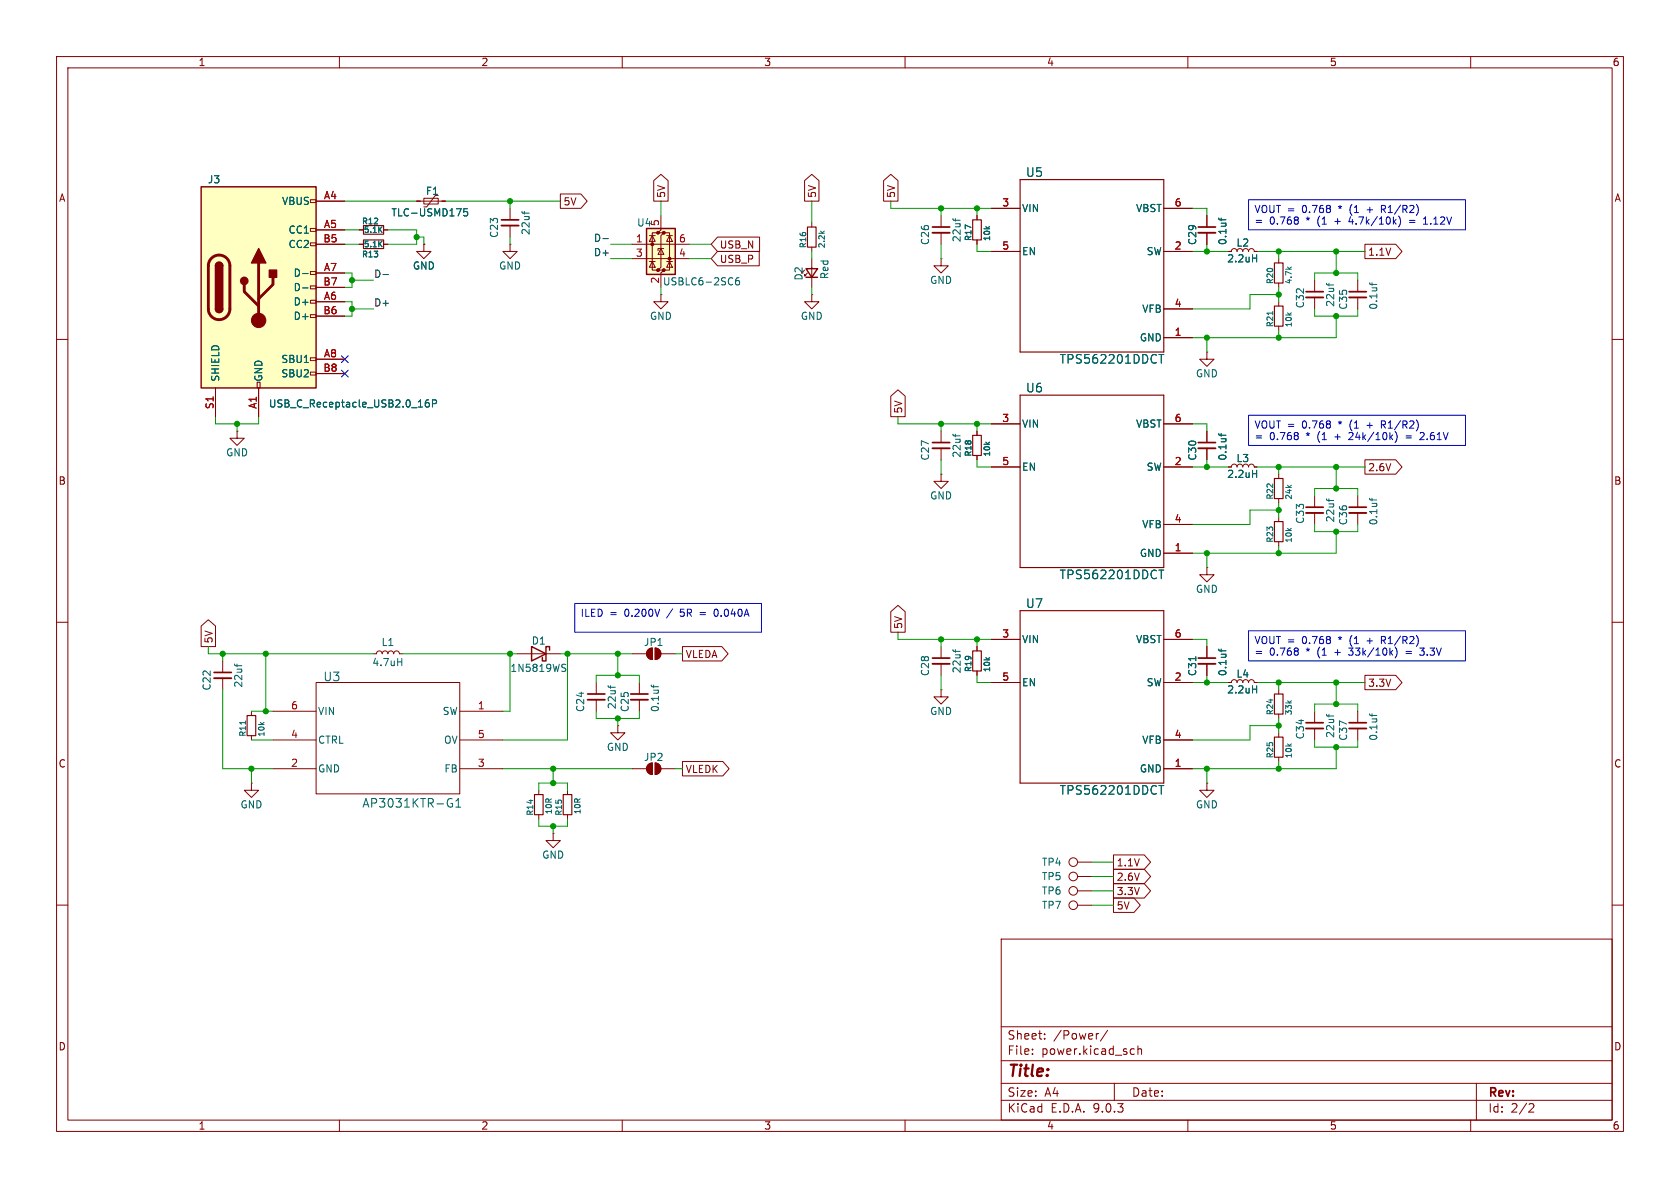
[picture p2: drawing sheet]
<svg xmlns="http://www.w3.org/2000/svg" width="297mm" height="210mm" viewBox="0 0 297 210" stroke-linecap="round" stroke-linejoin="round" font-family="sans-serif">
<g fill="none" stroke="#840000" stroke-width=".18">
<path d="M10 10h277v190h-277zM12 12h273v186h-273zM60 10v2M110 10v2M160 10v2M210 10v2M260 10v2M143.5 39.4v.7M166.4 38.1v2M172.7 38.1v.8M175.3 36.8h5M205.7 36.8h5.1"/>
<path d="M213.4 38.1v2M116.8 52.1v1.2h1.3l-1.3 1.3-1.2-1.3h1.2M116.8 52.1h.1M142.7 48.3l-.5 .5v-.3v.3h.3M143.5 52.1v1.2h1.3l-1.3 1.3-1.3-1.3h1.3M143.5 52.1h.1M143.5 43.7v.8M143.5 45.7v5.1M166.4 41.1v2.1M172.7 42.4v.8M175.3 44.5h5M205.7 44.5h5.1"/>
<path d="M205.7 54.6h5.1M205.7 59.7h5.1M213.4 41.1v2.1M217.2 44.5h.5l.1-.4 .4-.2 .3 .2 .2 .4 .1-.4 .4-.2 .4 .2 .1 .4 .2-.4 .3-.2 .4 .2 .1 .4 .2-.4 .3-.2 .4 .2 .1 .4h.5M226.1 45.7v.8M226.1 50v.8M226.1 53.3v.8M226.1 57.7v.7M232.4 49.5v2.1M232.4 52.6v2M240 49.5v2.1M240 52.6v2"/>
<path d="M10 60h2M172.7 76.2v.8M175.3 74.9h5M205.7 74.9h5.1M213.4 62.2v1.3h1.2l-1.2 1.3-1.3-1.3h1.3M213.4 62.2h.1M213.4 76.2v2M213.4 79.2v2.1M285 60h2M166.4 83.8v1.3h1.2l-1.2 1.3-1.3-1.3h1.3M166.4 83.8h.1M172.7 80.5v.8"/>
<path d="M175.3 82.6h5M205.7 82.6h5.1M205.7 92.7h5.1M205.7 97.8h5.1M217.2 82.6h.5l.1-.4 .4-.2 .3 .2 .2 .4 .1-.4 .4-.2 .4 .2 .1 .4 .2-.4 .3-.2 .4 .2 .1 .4 .2-.4 .3-.2 .4 .2 .1 .4h.5M226.1 83.8v.8M226.1 88.1v.8M226.1 91.4v.8M226.1 95.8v.7M232.4 87.6v2.1M232.4 90.7v2M240 87.6v2.1"/>
<path d="M240 90.7v2M10 110h2M166.4 114.3v2M166.4 117.3v2.1M172.7 114.3v.8M172.7 118.6v.8M175.3 113h5M205.7 113h5.1M213.4 100.3v1.3h1.2l-1.2 1.3-1.3-1.3h1.3M213.4 100.3h.1M213.4 114.3v2M213.4 117.3v2.1"/>
<path d="M285 110h2M100.3 139.7v.8M109.2 128.3v1.2h1.3l-1.3 1.3-1.3-1.3h1.3M109.2 128.3h.1M111.8 135.9h2.5M114.6 135.2l.7-.3v2a1.02 1.02 0 0 1-.9-.6 1.02 1.02 0 0 1 .2-1.1zM115.8 134.9a1.02 1.02 0 0 1 1 1 1.02 1.02 0 0 1-1 1zM116.8 135.9h2.6M166.4 121.9v1.3h1.2l-1.2 1.3-1.3-1.3h1.3M166.4 121.9h.1M175.3 120.7h5M205.7 120.7h5.1"/>
<path d="M205.7 130.8h5.1M205.7 135.9h5.1M213.4 138.4v1.3h1.2l-1.2 1.3-1.3-1.3h1.3M213.4 138.4h.1M217.2 120.7h.5l.1-.4 .4-.2 .3 .2 .2 .4 .1-.4 .4-.2 .4 .2 .1 .4 .2-.4 .3-.2 .4 .2 .1 .4 .2-.4 .3-.2 .4 .2 .1 .4h.5M226.1 121.9v.8M226.1 126.2v.8M226.1 129.5v.8M226.1 133.9v.7M232.4 125.7v2.1M232.4 128.8v2M240 125.7v2.1"/>
<path d="M240 128.8v2M100.3 144v.8M10 160h2M177 166h108v32h-108zM285 160h2M60 198v2M110 198v2M160 198v2M177 194.5h108M177 191.5h108M177 187.5h108M177 181.5h108"/>
<path d="M182.5 186.3v.1M182.5 185.5v.1M184.7 183.6v.1M184.7 182.8v.1M194.2 182.7l-.2 .1M195.8 182.1l-1.3 2M197 191.5v3M200.1 185.4l.4 .1M200.5 186.3l-.4 .1M201.2 185.5l.2-.1 .3 .1 .1 .9M201.2 184.9v1.5M210 198v2"/>
<path d="M260 198v2M261 191.5v6.5M270.5 195.1l.5 .1 .2 .3-1 1.1h1"/>
</g>
<path d="M164.8 40.1h3.1M211.8 40.1h3.1M230.9 51.6h3M238.5 51.6h3.1M211.8 78.2h3.1M230.9 89.7h3M238.5 89.7h3.1M164.8 116.3h3.1M211.8 116.3h3.1M230.9 127.8h3M238.5 127.8h3.1" fill="none" stroke="#840000" stroke-width=".3"/>
<path d="M164.8 41.1h3.1M211.8 41.1h3.1M230.9 52.6h3M238.5 52.6h3.1M211.8 79.2h3.1M230.9 90.7h3M238.5 90.7h3.1M164.8 117.3h3.1M211.8 117.3h3.1M230.9 128.8h3M238.5 128.8h3.1" fill="none" stroke="#840000" stroke-width=".33"/>
<g fill="none" stroke="#006464" stroke-width=".18">
<path d="M168.5 38.6v.3M168.9 38.6v.5M215.5 38.5l.1 .3h1.1M215.9 38.5v.5M145.1 40.9l.4 .3M145.7 40.9l-.3 .2M221.4 45.6h.8M222.2 45v1.3M225 55.1v.5M227.6 47.2l.4 .4M228.3 47.2l-.4 .3M234.5 50.1l.1 .2"/>
<path d="M234.9 50.1v.5M242.1 50l.2 .3h1.1M242.6 50v.5M204.9 62.7h.8M205.3 62.7v1.5M215.5 76.6l.1 .3h1.1M215.9 76.6v.5M221.4 83.7h.8M222.2 83.1v1.3M234.5 88.2l.1 .2M234.9 88.2v.5M242.1 88.1l.2 .3h1.1"/>
<path d="M242.6 88.1v.5M168.5 114.8v.3M168.9 114.8v.5M204.9 100.8h.8M205.3 100.8v1.5M211.4 116.1v.7M215.5 114.7l.1 .3h1.1M215.9 114.7v.5M204.9 138.9h.8M205.3 138.9v1.5M221.4 121.8h.8M222.2 121.2v1.3"/>
<path d="M234.5 126.3l.1 .2M234.9 126.3v.5M242.1 126.2l.2 .3h1.1M242.6 126.2v.5"/>
</g>
<g fill="none" stroke="#840000" stroke-width=".2">
<path d="M172 38.9h1.5v3.5h-1.5zM180.3 31.8h25.4v30.4h-25.4zM142.7 40.1h1.6v3.6h-1.6zM225.3 46.5h1.5v3.5h-1.5zM225.3 54.1h1.5v3.6h-1.5zM172 77h1.5v3.5h-1.5zM180.3 69.9h25.4v30.4h-25.4zM225.3 92.2h1.5v3.6h-1.5zM225.3 84.6h1.5v3.5h-1.5zM172 115.1h1.5v3.5h-1.5zM180.3 108h25.4v30.4h-25.4zM225.3 130.3h1.5v3.6h-1.5z"/>
<path d="M225.3 122.7h1.5v3.5h-1.5zM99.6 140.5h1.5v3.5h-1.5z"/>
</g>
<g fill="#840000" stroke="#840000" stroke-width=".18">
<path d="M114.6 135.2l.7-.3v2a1.02 1.02 0 0 1-.9-.6 1.02 1.02 0 0 1 .2-1.1z"/>
<path d="M115.8 134.9a1.02 1.02 0 0 1 1 1 1.02 1.02 0 0 1-1 1z"/>
</g>
<path d="M142.5 47.5h2l-1 1.5zM142.5 49h2" fill="none" stroke="#840000" stroke-width=".25"/>
<path d="M114.3 40.4h5.1v8.1h-5.1z" fill="#ffffc2"/>
<g fill="#840000" stroke="#840000" stroke-width=".18">
<circle cx="115.3" cy="43.2" r=".25"/>
<circle cx="116.3" cy="41.1" r=".25"/>
<circle cx="116.3" cy="47.8" r=".25"/>
<circle cx="117.3" cy="41.1" r=".25"/>
<circle cx="117.3" cy="47.8" r=".25"/>
<circle cx="118.4" cy="45.7" r=".25"/>
</g>
<g fill="none" stroke="#840000" stroke-width=".18">
<path d="M73.7 35.6h5M74.9 35.1h2.6v1h-2.6zM77.5 34.5h-.5l-1.6 2.1h-.5M116.8 38.1v2.5l-.5 .5h1l-.5 .6v5.5l-.5 .6h1l-.5 .5v2.5M63.5 40.6h.8M67.8 40.6h.8M111.8 43.2h10.1M111.8 45.7h10.1M114.8 46.2h1M114.8 41.7h1M115.3 41.7l.5 1h-1zM115.3 46.2l.5 1h-1z"/>
<path d="M116.3 41.1h-1v6.7h1M116.8 43.9l.5 1.1h-1zM117.3 43.9h-1v.4M117.3 41.1h1.1v6.7h-1.1M117.9 46.2h1M117.9 41.7h1M118.4 41.7l.5 1h-1zM118.4 46.2l.5 1h-1zM166.4 45.7v1.3h1.2l-1.2 1.3-1.3-1.3h1.3M166.4 45.7h.1M41.9 76.2v1.3h1.3l-1.3 1.2-1.3-1.2h1.3M41.9 76.2h.1"/>
<path d="M39.4 116.8v2.1M39.4 119.9v2M66 115.6h.5l.2-.4 .4-.1 .3 .1 .2 .4 .1-.4 .4-.1 .3 .1 .2 .4 .1-.4 .4-.1 .3 .1 .2 .4 .1-.4 .4-.1 .4 .1 .1 .4h.5M91.4 115.6h7.7M44.4 138.4v1.3h1.3l-1.3 1.3-1.2-1.3h1.2M44.4 138.4h.1M44.4 125.7v.8M44.4 130v.8M48.3 125.7h7.6M48.3 130.8h7.6M48.3 135.9h7.6M55.9 120.7h25.4v19.6h-25.4z"/>
<path d="M81.3 125.7h7.6M81.3 130.8h7.6M81.3 135.9h7.6M95.2 139.7v.8M95.2 144v.8M97.8 147.3v1.3h1.3l-1.3 1.3-1.3-1.3h1.3M97.8 147.3h.1M190.5 152.4h2.5M190.5 154.9h2.5M190.5 157.5h2.5M190.5 160h2.5"/>
<circle cx="189.7" cy="157.5" r=".76"/>
<circle cx="189.7" cy="152.4" r=".76"/>
<circle cx="189.7" cy="154.9" r=".76"/>
<circle cx="189.7" cy="160" r=".76"/>
</g>
<path d="M114.3 40.4h5.1v8.1h-5.1zM94 114.3l2.5 1.3-2.5 1.2zM97.2 114.9v-.6h-.7v2.5h-.6v-.6" fill="none" stroke="#840000" stroke-width=".25"/>
<g fill="none" stroke="#006464" stroke-width=".18">
<path d="M82.6 36.9h-.6v.6l.1-.1h.5l.1 .2-.1 .5-.2 .1-.4-.1M130.6 49.1l-.3 .1a.86 .86 0 0 0 0 1.2l.4-.2 .1-.4-.3-.2h-.2l-.3 .2M41.5 117.4v.2M41.9 117.4v.5M70.3 117h.7M71 116.4v1.3M99.5 118l.4 .1 .1 .3-.2 .3h-.3M99.5 117.4l.5 .1M43.4 127.5v.5M79.6 141.2h.3M79.7 142h.3v.5l-.4 .2M80.6 142.7h.9"/>
<path d="M80.6 141.6l.4-.4v1.5"/>
</g>
<path d="M64.3 39.9h3.5v1.5h-3.5zM43.7 126.5h1.5v3.5h-1.5zM94.5 140.5h1.5v3.5h-1.5z" fill="none" stroke="#840000" stroke-width=".2"/>
<path d="M37.8 118.9h3.1" fill="none" stroke="#840000" stroke-width=".3"/>
<path d="M37.8 119.9h3.1" fill="none" stroke="#840000" stroke-width=".33"/>
<path d="M35.6 33h20.3v35.6h-20.3z" fill="#ffffc2"/>
<g fill="none" stroke="#840000" stroke-width=".18">
<path d="M54.9 35.3h1v.5h-1zM55.9 35.6h5.1M73.7 35.6h.6M78.1 35.6h.6M90.2 36.8v2.1M90.2 39.9v2M99.1 34.3h3.6l1.1 1.3-1.1 1.2h-3.6zM115.6 31.9l1.2-1.1 1.3 1.1v3.7h-2.5zM142.2 31.9l1.3-1.1 1.3 1.1v3.7h-2.6zM156.2 31.9l1.3-1.1 1.3 1.1v3.7h-2.6zM172.7 38.1v.8M175.3 36.8h5"/>
<path d="M205.7 36.8h5.1M213.4 38.1v2M54.9 40.4h1v.5h-1zM54.9 42.9h1v.5h-1zM54.9 48h1v.5h-1zM54.9 50.5h1v.6h-1zM54.9 53.1h1v.5h-1zM54.9 55.6h1v.5h-1zM55.9 40.6h5.1M55.9 43.2h5.1M55.9 48.3h5.1M55.9 50.8h5.1"/>
<path d="M55.9 53.3h5.1M55.9 55.9h5.1M63.5 40.6h.8M63.5 43.2h.8M67.8 40.6h.8M67.8 43.2h.8M74.9 43.2v1.3h1.3l-1.3 1.2-1.2-1.2h1.2M74.9 43.2h.1M90.2 43.2v1.3h1.2l-1.2 1.2-1.3-1.2h1.3M90.2 43.2h.1M126.8 44.4h7.4v2.6h-7.4l-1.1-1.3zM126.8 41.9h7.5v2.6h-7.5l-1.1-1.3z"/>
<path d="M172.7 42.4v.8M175.3 44.5h5M205.7 44.5h5.1M205.7 54.6h5.1M205.7 59.7h5.1M213.4 41.1v2.1M217.2 44.5h.5M221.7 44.5h.5M241.3 43.2h5.4l1.2 1.3-1.2 1.2h-5.4zM38.1 68.6v5.1M45.5 67.6h.5v1h-.5zM45.7 68.6v5.1"/>
<path d="M54.9 63.2h1v.6h-1zM54.9 65.8h1v.5h-1zM55.9 63.5h5.1M55.9 66h5.1M157.5 70l1.2-1.1 1.3 1.1v3.7h-2.5zM166.4 76.2v2M166.4 79.2v2.1M172.7 76.2v.8M175.3 74.9h5M205.7 74.9h5.1M213.4 76.2v2M213.4 79.2v2.1"/>
<path d="M172.7 80.5v.8M175.3 82.6h5M205.7 82.6h5.1M205.7 92.7h5.1M205.7 97.8h5.1M217.2 82.6h.5M221.7 82.6h.5M241.3 81.3h5.4l1.2 1.3-1.2 1.2h-5.4zM35.6 110.7l1.2-1.1 1.3 1.1v3.6h-2.5zM111.8 115.6h2.5M114.6 114.9l.7-.3v2a1.02 1.02 0 0 1-.9-.6 1.02 1.02 0 0 1 .2-1.1zM115.8 114.6a1.02 1.02 0 0 1 1 1 1.02 1.02 0 0 1-1 1z"/>
<path d="M116.8 115.6h2.6M120.6 114.3h7l1.1 1.3-1.1 1.2h-7zM157.5 108.1l1.2-1.1 1.3 1.1v3.7h-2.5zM172.7 114.3v.8M172.7 118.6v.8M175.3 113h5M205.7 113h5.1M213.4 114.3v2M213.4 117.3v2.1M241.3 119.4h5.4l1.2 1.3-1.2 1.2h-5.4zM105.4 120.7v2M105.4 123.7v2"/>
<path d="M113 120.7v2M113 123.7v2M120.6 134.6h7.2l1.1 1.3-1.1 1.3h-7.2zM175.3 120.7h5M205.7 120.7h5.1M205.7 130.8h5.1M205.7 135.9h5.1M217.2 120.7h.5M221.7 120.7h.5M196.8 151.1h5.5l1.1 1.3-1.1 1.3h-5.5zM196.8 156.2h5.5l1.1 1.3-1.1 1.3h-5.5zM196.8 158.7h3.7l1.1 1.3-1.1 1.3h-3.7z"/>
<path d="M196.8 153.7h5.5l1.1 1.2-1.1 1.3h-5.5z"/>
</g>
<path d="M35.6 33h20.3v35.6h-20.3zM38.1 47a.64 .64 0 0 1 .6-.6 .64 .64 0 0 1 .7 .6M38.1 54.6a.64 .64 0 0 0 .6 .6 .64 .64 0 0 0 .7-.6" fill="none" stroke="#840000" stroke-width=".25"/>
<path d="M37.4 45.7a1.9 1.9 0 0 1 2.1-.5 1.9 1.9 0 0 1 1.1 1.8v7.6a1.91 1.91 0 0 1-1.9 1.9 1.91 1.91 0 0 1-1.9-1.9v-7.8l.2-.6zM43.2 50.3v1.3l2.5 2.5M45.7 46.5v10.1M48.3 49v1.3l-2.6 2.5" fill="none" stroke="#840000" stroke-width=".51"/>
<g fill="#840000" stroke="#840000" stroke-width=".25">
<path d="M38.1 47h1.3v7.6h-1.3z"/>
<path d="M38.3 46.5a.64 .64 0 0 1 .7-.1 .64 .64 0 0 1 .4 .6h-1.3z"/>
<path d="M38.1 54.6h1.3a.64 .64 0 0 1-.7 .6 .64 .64 0 0 1-.6-.6z"/>
<path d="M45.7 43.9l1.3 2.6h-2.6z"/>
<path d="M47.6 47.8h1.3v1.2h-1.3z"/>
<circle cx="43.2" cy="49.7" r=".63"/>
</g>
<g fill="#840000" stroke="#840000" stroke-width=".18">
<path d="M114.6 114.9l.7-.3v2a1.02 1.02 0 0 1-.9-.6 1.02 1.02 0 0 1 .2-1.1z"/>
<path d="M115.8 114.6a1.02 1.02 0 0 1 1 1 1.02 1.02 0 0 1-1 1z"/>
<circle cx="45.7" cy="56.6" r="1.27"/>
</g>
<g fill="none" stroke="#006464" stroke-width=".18">
<path d="M82.6 36.9h-.6v.6l.1-.1h.5l.1 .2-.1 .5-.2 .1-.4-.1M92.3 37.4v.2M92.7 37.4v.5M215.5 38.5l.1 .3h1.1M215.9 38.5v.5M53.5 48.4h1M53.5 50.9h1M221.4 45.6h.8M222.2 45v1.3M75.8 70.7h-.4a.86 .86 0 0 0 0 1.3l.4-.2 .1-.4-.2-.2h-.3l-.2 .2M76.5 71.3h.6l.1-.2-.1-.3-.6-.1v1.3M168.5 76.7v.3"/>
<path d="M168.9 76.7v.5M204.9 62.7h.8M205.3 62.7v1.5M215.5 76.6l.1 .3h1.1M215.9 76.6v.5M221.4 83.7h.8M222.2 83.1v1.3M204.9 100.8h.8M205.3 100.8v1.5M211.4 116.1v.7M215.5 114.7l.1 .3h1.1M215.9 114.7v.5"/>
<path d="M107.5 121.2l.1 .2M107.9 121.2v.5M115.1 121.1l.2 .3h1.1M115.6 121.1v.5M204.9 138.9h.8M205.3 138.9v1.5M221.4 121.8h.8M222.2 121.2v1.3"/>
</g>
<path d="M64.3 42.4h3.5v1.5h-3.5z" fill="none" stroke="#840000" stroke-width=".2"/>
<path d="M88.6 38.9h3.1M164.8 78.2h3.1M103.9 122.7h3M111.5 122.7h3.1" fill="none" stroke="#840000" stroke-width=".3"/>
<path d="M88.6 39.9h3.1M164.8 79.2h3.1M103.9 123.7h3M111.5 123.7h3.1" fill="none" stroke="#840000" stroke-width=".33"/>
<path d="M67.7 48.5h1M106.6 42.2h.9" fill="none" stroke="#0f0f0f" stroke-width=".18"/>
<g fill="none" stroke="#009600" stroke-width=".18">
<path d="M61 35.6h12.7M78.7 35.6h20.4M90.2 35.6v1.2M116.8 35.6v2.5M143.5 35.6v3.8M157.5 35.6v1.2h17.8M166.4 36.8v1.3M172.7 36.8v1.3M210.8 36.8h2.6v1.3M61 53.3h1.2v2.6h-1.2M61 48.3h1.2v2.5h-1.2M61 43.2h2.5"/>
<path d="M61 40.6h2.5M62.2 54.6h3.8M62.2 49.5h3.8M68.6 40.6h5.1v2.6h-5.1M73.7 41.9h1.2v1.3M90.2 41.9v1.3M107.9 43.2h3.9M107.9 45.7h3.9M116.8 50.8v1.3M121.9 43.2h3.8M121.9 45.7h3.8M143.5 44.5v1.2"/>
<path d="M143.5 50.8v1.3M166.4 43.2v2.5M172.7 43.2v1.3h2.6M210.8 44.5h6.4M213.4 43.2v1.3M213.4 59.7v2.5M222.2 44.5h19.1M226.1 44.5v1.2M226.1 50.8v2.5M226.1 58.4v1.3M226.1 52.1h-5.1v2.5h-10.2M232.4 49.5v-1.2h7.6v1.2"/>
<path d="M232.4 54.6v1.3h7.6v-1.3M236.2 44.5v3.8M236.2 55.9v3.8h-25.4M38.1 73.7v1.2h7.6v-1.2M41.9 74.9v1.3M158.7 73.7v1.2h16.6M166.4 74.9v1.3M172.7 74.9v1.3M210.8 74.9h2.6v1.3M166.4 81.3v2.5M172.7 81.3v1.3h2.6M210.8 82.6h6.4"/>
<path d="M213.4 81.3v1.3M213.4 97.8v2.5M222.2 82.6h19.1M226.1 82.6v1.2M226.1 88.9v2.5M226.1 96.5v1.3M226.1 90.2h-5.1v2.5h-10.2M232.4 87.6v-1.2h7.6v1.2M232.4 92.7v1.3h7.6v-1.3M236.2 82.6v3.8M236.2 94v3.8h-25.4M36.8 114.3v1.3h29.2"/>
<path d="M39.4 115.6v1.2M47 115.6v10.1M71.1 115.6h20.3M90.2 115.6v10.1h-1.3M99.1 115.6h12.7M100.3 115.6v15.2h-11.4M109.2 115.6v3.8M119.4 115.6h1.2M158.7 111.8v1.2h16.6M166.4 113v1.3M166.4 119.4v2.5M172.7 119.4v1.3h2.6"/>
<path d="M172.7 113v1.3M210.8 113h2.6v1.3M213.4 119.4v1.3M39.4 121.9v14h8.9M44.4 135.9v2.5M44.4 130.8h3.9M44.4 125.7h3.9M88.9 135.9h22.9M95.2 139.7v-1.3h5.1v1.3M97.8 135.9v2.5M105.4 120.7v-1.3h7.6v1.3M105.4 125.7v1.3h7.6v-1.3"/>
<path d="M109.2 127v1.3M119.4 135.9h1.2M210.8 120.7h6.4M213.4 135.9v2.5M222.2 120.7h19.1M226.1 120.7v1.2M226.1 127v2.5M226.1 134.6v1.3M226.1 128.3h-5.1v2.5h-10.2M232.4 125.7v-1.2h7.6v1.2M232.4 130.8v1.3h7.6v-1.3M236.2 120.7v3.8"/>
<path d="M236.2 132.1v3.8h-25.4M95.2 144.8v1.3h5.1v-1.3M97.8 146.1v1.2M193 157.5h3.8M193 154.9h3.8M193 152.4h3.8M193 160h3.8"/>
</g>
<path d="M60.4 65.4l1.2 1.2M60.4 62.9l1.2 1.2M61.6 65.4l-1.2 1.2M61.6 62.9l-1.2 1.2" fill="none" stroke="#000084" stroke-width=".18"/>
<g fill="none" stroke="#0000c2" stroke-width=".18">
<path d="M220.7 35.3h38.4v5.3h-38.4zM229.3 38.4l.2 .2-.2 .3 .2 .2v.3l-.2 .2M238.8 38.3l-.3 .9h.8M241.7 37.1h.9M244.2 37h.5M244.5 37l.4 .6M244.7 36.3h-.5v1.3M247.5 38.7v.9l-.3 .5M249.2 39.3h.9M251.7 39.6h.7M251.7 38.7l.3-.3v1.2M220.7 73.4h38.4v5.3h-38.4z"/>
<path d="M229.3 76.5l.2 .2-.2 .3 .2 .2v.3l-.2 .2M238.7 76.5l-.2 .1M239.1 77l-.7 .7h.8M241.7 75.2h.9M244.2 75.1h.5M244.5 75.1l.4 .6M244.7 74.4h-.5v1.3M246.9 76.8v.9l-.3 .5M248.6 77.4h.9M251.1 76.5h.6M251.7 77l-.7 .7h.8M101.6 106.7h33v5.1h-33z"/>
<path d="M123.8 108.3h.9M123.8 108.7h.9M126.7 107.7a.68 .68 0 0 0-.5 .6 .68 .68 0 0 0 .5 .7M220.7 111.5h38.4v5.3h-38.4zM229.3 114.6l.2 .2-.2 .3 .2 .2v.3l-.2 .2M238.4 114.6h.8M238.4 115.7l.2 .1M241.7 113.3h.9M244.2 113.2h.5M244.5 113.2l.4 .6M244.7 112.5h-.5v1.3M246.9 114.9v.9l-.3 .5"/>
<path d="M248.6 115.5h.9M251 114.6h.8l-.4 .4 .3 .1M251 115.7l.2 .1h.5"/>
</g>
<g fill="#009600" stroke="#009600" stroke-width=".18">
<circle cx="213.4" cy="97.8" r=".46"/>
<circle cx="226.1" cy="82.6" r=".46"/>
<circle cx="236.2" cy="82.6" r=".46"/>
<circle cx="236.2" cy="86.4" r=".46"/>
<circle cx="226.1" cy="97.8" r=".46"/>
<circle cx="226.1" cy="90.2" r=".46"/>
<circle cx="236.2" cy="94" r=".46"/>
<circle cx="166.4" cy="113" r=".46"/>
<circle cx="172.7" cy="113" r=".46"/>
<circle cx="213.4" cy="135.9" r=".46"/>
<circle cx="213.4" cy="120.7" r=".46"/>
<circle cx="226.1" cy="120.7" r=".46"/>
<circle cx="236.2" cy="132.1" r=".46"/>
<circle cx="226.1" cy="135.9" r=".46"/>
<circle cx="236.2" cy="124.5" r=".46"/>
<circle cx="236.2" cy="120.7" r=".46"/>
<circle cx="226.1" cy="128.3" r=".46"/>
<circle cx="226.1" cy="52.1" r=".46"/>
<circle cx="226.1" cy="59.7" r=".46"/>
<circle cx="172.7" cy="36.8" r=".46"/>
<circle cx="226.1" cy="44.5" r=".46"/>
<circle cx="236.2" cy="55.9" r=".46"/>
<circle cx="236.2" cy="44.5" r=".46"/>
<circle cx="236.2" cy="48.3" r=".46"/>
<circle cx="166.4" cy="36.8" r=".46"/>
<circle cx="213.4" cy="59.7" r=".46"/>
<circle cx="213.4" cy="82.6" r=".46"/>
<circle cx="213.4" cy="44.5" r=".46"/>
<circle cx="172.7" cy="74.9" r=".46"/>
<circle cx="109.2" cy="127" r=".46"/>
<circle cx="47" cy="115.6" r=".46"/>
<circle cx="90.2" cy="115.6" r=".46"/>
<circle cx="44.4" cy="135.9" r=".46"/>
<circle cx="97.8" cy="138.4" r=".46"/>
<circle cx="97.8" cy="146.1" r=".46"/>
<circle cx="97.8" cy="135.9" r=".46"/>
<circle cx="47" cy="125.7" r=".46"/>
<circle cx="39.4" cy="115.6" r=".46"/>
<circle cx="62.2" cy="49.5" r=".46"/>
<circle cx="62.2" cy="54.6" r=".46"/>
<circle cx="41.9" cy="74.9" r=".46"/>
<circle cx="73.7" cy="41.9" r=".46"/>
<circle cx="90.2" cy="35.6" r=".46"/>
<circle cx="100.3" cy="115.6" r=".46"/>
<circle cx="109.2" cy="115.6" r=".46"/>
<circle cx="166.4" cy="74.9" r=".46"/>
<circle cx="109.2" cy="119.4" r=".46"/>
</g>
<text font-size="2.8" fill="#840000" x="178" y="190.9">Title:</text>
<g font-size="2.1" fill="#006464">
<text x="181.3" y="31.5">U5</text>
<text x="187.2" y="64.5">TPS562201DDCT</text>
<text x="181.3" y="69.6">U6</text>
<text x="181.3" y="107.7">U7</text>
<text x="187.2" y="102.6">TPS562201DDCT</text>
<text x="57.1" y="120.6">U3</text>
<text x="64" y="143">AP3031KTR-G1</text>
<text x="187.2" y="140.7">TPS562201DDCT</text>
</g>
<g font-size="2.1" fill="#840000">
<text x="178" y="184">Sheet:</text>
<text x="186.2" y="184">/Power/</text>
<text x="178" y="186.7">File:</text>
<text x="184.1" y="186.7">power.kicad_sch</text>
<text x="178" y="196.9">KiCad</text>
<text x="178" y="194.1">Size:</text>
<text x="184.7" y="194.1">A4</text>
<text x="185.7" y="196.9">E.D.A.</text>
<text x="193.3" y="196.9">9.0.3</text>
<text x="200" y="194.1">Date:</text>
<text x="263" y="194.3">Rev:</text>
<text x="263" y="196.9">Id:</text>
<text x="267.1" y="196.9">2/2</text>
</g>
<g font-size="1.8" fill="#840000">
<text x="35" y="11.9">1</text>
<text x="85" y="11.9">2</text>
<text x="135" y="11.9">3</text>
<text x="185" y="11.9">4</text>
<text x="235" y="11.9">5</text>
<text x="285" y="11.9">6</text>
<text x="10.3" y="35.9">A</text>
<text x="117.8" y="35.1" transform="rotate(-90 117.8 35.1)">5V</text>
<text x="144.5" y="35.1" transform="rotate(-90 144.5 35.1)">5V</text>
<text x="158.4" y="35.1" transform="rotate(-90 158.4 35.1)">5V</text>
<text x="285.3" y="35.9">A</text>
<text x="99.5" y="36.5">5V</text>
<text x="127.2" y="46.7">USB_P</text>
<text x="127.2" y="44.1">USB_N</text>
<text x="241.8" y="45.4">1.1V</text>
<text x="159.7" y="73.2" transform="rotate(-90 159.7 73.2)">5V</text>
<text x="241.8" y="83.5">2.6V</text>
<text x="10.3" y="85.9">B</text>
<text x="285.3" y="85.9">B</text>
<text x="37.8" y="113.8" transform="rotate(-90 37.8 113.8)">5V</text>
<text x="159.7" y="111.3" transform="rotate(-90 159.7 111.3)">5V</text>
<text x="121.1" y="116.5">VLEDA</text>
<text x="241.8" y="121.6">3.3V</text>
<text x="10.3" y="135.9">C</text>
<text x="121.1" y="136.8">VLEDK</text>
<text x="285.3" y="135.9">C</text>
<text x="197.3" y="153.4">1.1V</text>
<text x="197.3" y="155.9">2.6V</text>
<text x="197.3" y="158.4">3.3V</text>
<text x="197.3" y="161">5V</text>
<text x="10.3" y="185.9">D</text>
<text x="285.3" y="185.9">D</text>
<text x="35" y="199.9">1</text>
<text x="85" y="199.9">2</text>
<text x="135" y="199.9">3</text>
<text x="185" y="199.9">4</text>
<text x="235" y="199.9">5</text>
<text x="285" y="199.9">6</text>
</g>
<g font-size="1.8" fill="#006464">
<text x="36.7" y="32.6">J3</text>
<text x="75.2" y="34.6">F1</text>
<text x="49.8" y="36.4">VBUS</text>
<text x="50.9" y="41.5">CC1</text>
<text x="69.1" y="38.5">TLC-USMD175</text>
<text x="93.8" y="41.6" transform="rotate(-90 93.8 41.6)">22uf</text>
<text x="112.5" y="40.2">U4</text>
<text x="116.6" y="40.1" transform="rotate(-90 116.6 40.1)">5</text>
<text x="180.6" y="37.7">VIN</text>
<text x="200.7" y="37.7">VBST</text>
<text x="50.9" y="44">CC2</text>
<text x="72.9" y="47.9">GND</text>
<text x="88.1" y="47.9">GND</text>
<text x="88.2" y="42.2" transform="rotate(-90 88.2 42.2)">C23</text>
<text x="164.4" y="43.4" transform="rotate(-90 164.4 43.4)">C26</text>
<text x="170" y="42.9" transform="rotate(-90 170 42.9)">22uf</text>
<text x="180.6" y="45.3">EN</text>
<text x="202.6" y="45.3">SW</text>
<text x="211.7" y="43.4" transform="rotate(-90 211.7 43.4)">C29</text>
<text x="216.9" y="46.6">2.2uH</text>
<text x="217" y="43.4" transform="rotate(-90 217 43.4)">0.1uf</text>
<text x="218.5" y="43.8">L2</text>
<text x="51.8" y="49.1">D-</text>
<text x="51.8" y="51.7">D-</text>
<text x="117.1" y="50.6">USBLC6-2SC6</text>
<text x="142.1" y="49.7" transform="rotate(-90 142.1 49.7)">D2</text>
<text x="146.7" y="49.4" transform="rotate(-90 146.7 49.4)">Red</text>
<text x="164.3" y="50.4">GND</text>
<text x="51.8" y="54.2">D+</text>
<text x="51.8" y="56.7">D+</text>
<text x="114.8" y="56.7">GND</text>
<text x="141.5" y="56.7">GND</text>
<text x="201.8" y="55.5">VFB</text>
<text x="230.7" y="54.6" transform="rotate(-90 230.7 54.6)">C32</text>
<text x="236.1" y="54.3" transform="rotate(-90 236.1 54.3)">22uf</text>
<text x="238.4" y="54.9" transform="rotate(-90 238.4 54.9)">C35</text>
<text x="243.7" y="54.9" transform="rotate(-90 243.7 54.9)">0.1uf</text>
<text x="49.6" y="64.4">SBU1</text>
<text x="201.4" y="60.6">GND</text>
<text x="39" y="67.6" transform="rotate(-90 39 67.6)">SHIELD</text>
<text x="46.6" y="67.6" transform="rotate(-90 46.6 67.6)">GND</text>
<text x="49.6" y="66.9">SBU2</text>
<text x="211.3" y="66.9">GND</text>
<text x="47.4" y="72.2">USB_C_Receptacle_USB2.0_16P</text>
<text x="180.6" y="75.8">VIN</text>
<text x="200.7" y="75.8">VBST</text>
<text x="39.9" y="80.9">GND</text>
<text x="164.4" y="81.5" transform="rotate(-90 164.4 81.5)">C27</text>
<text x="170" y="81" transform="rotate(-90 170 81)">22uf</text>
<text x="180.6" y="83.4">EN</text>
<text x="202.6" y="83.4">SW</text>
<text x="211.7" y="81.5" transform="rotate(-90 211.7 81.5)">C30</text>
<text x="217" y="81.5" transform="rotate(-90 217 81.5)">0.1uf</text>
<text x="218.5" y="81.9">L3</text>
<text x="164.3" y="88.5">GND</text>
<text x="216.9" y="84.7">2.2uH</text>
<text x="201.8" y="93.6">VFB</text>
<text x="230.7" y="92.7" transform="rotate(-90 230.7 92.7)">C33</text>
<text x="236.1" y="92.4" transform="rotate(-90 236.1 92.4)">22uf</text>
<text x="238.4" y="93" transform="rotate(-90 238.4 93)">C36</text>
<text x="243.7" y="93" transform="rotate(-90 243.7 93)">0.1uf</text>
<text x="201.4" y="98.7">GND</text>
<text x="211.3" y="105">GND</text>
<text x="180.6" y="113.9">VIN</text>
<text x="200.7" y="113.9">VBST</text>
<text x="65.7" y="118">4.7uH</text>
<text x="67.4" y="114.4">L1</text>
<text x="90.1" y="119">1N5819WS</text>
<text x="93.9" y="114.1">D1</text>
<text x="113.7" y="114.4">JP1</text>
<text x="164.4" y="119.6" transform="rotate(-90 164.4 119.6)">C28</text>
<text x="170" y="119.1" transform="rotate(-90 170 119.1)">22uf</text>
<text x="211.7" y="119.6" transform="rotate(-90 211.7 119.6)">C31</text>
<text x="217" y="119.6" transform="rotate(-90 217 119.6)">0.1uf</text>
<text x="218.5" y="120">L4</text>
<text x="37.4" y="122.2" transform="rotate(-90 37.4 122.2)">C22</text>
<text x="43" y="121.7" transform="rotate(-90 43 121.7)">22uf</text>
<text x="103.5" y="126" transform="rotate(-90 103.5 126)">C24</text>
<text x="109.1" y="125.5" transform="rotate(-90 109.1 125.5)">22uf</text>
<text x="111.4" y="126" transform="rotate(-90 111.4 126)">C25</text>
<text x="116.7" y="126" transform="rotate(-90 116.7 126)">0.1uf</text>
<text x="180.6" y="121.5">EN</text>
<text x="202.6" y="121.5">SW</text>
<text x="216.9" y="122.8">2.2uH</text>
<text x="56.1" y="126.6">VIN</text>
<text x="56.1" y="131.7">CTRL</text>
<text x="78.2" y="126.6">SW</text>
<text x="78.4" y="131.7">OV</text>
<text x="164.3" y="126.6">GND</text>
<text x="201.8" y="131.7">VFB</text>
<text x="230.7" y="130.8" transform="rotate(-90 230.7 130.8)">C34</text>
<text x="236.1" y="130.5" transform="rotate(-90 236.1 130.5)">22uf</text>
<text x="238.4" y="131.1" transform="rotate(-90 238.4 131.1)">C37</text>
<text x="243.7" y="131.1" transform="rotate(-90 243.7 131.1)">0.1uf</text>
<text x="56.1" y="136.8">GND</text>
<text x="78.5" y="136.8">FB</text>
<text x="107.2" y="132.9">GND</text>
<text x="113.7" y="134.7">JP2</text>
<text x="201.4" y="136.8">GND</text>
<text x="42.4" y="143.1">GND</text>
<text x="211.3" y="143.1">GND</text>
<text x="95.8" y="152">GND</text>
<text x="184.1" y="153.3">TP4</text>
<text x="184.1" y="155.8">TP5</text>
<text x="184.1" y="158.3">TP6</text>
<text x="184.1" y="160.9">TP7</text>
</g>
<g font-size="1.8" fill="#a90000">
<text x="57.2" y="35.3">A4</text>
<text x="57.2" y="40.4">A5</text>
<text x="177.1" y="36.6">3</text>
<text x="207.6" y="36.6">6</text>
<text x="57.1" y="42.9">B5</text>
<text x="112.3" y="42.9">1</text>
<text x="112.3" y="45.5">3</text>
<text x="119.9" y="42.9">6</text>
<text x="119.9" y="45.5">4</text>
<text x="177.1" y="44.2">5</text>
<text x="207.6" y="44.2">2</text>
<text x="57.1" y="50.5">B7</text>
<text x="57.2" y="48">A7</text>
<text x="57.2" y="53.1">A6</text>
<text x="116.6" y="50.2" transform="rotate(-90 116.6 50.2)">2</text>
<text x="57.1" y="55.6">B6</text>
<text x="207.6" y="54.4">4</text>
<text x="207.6" y="59.4">1</text>
<text x="57.1" y="65.8">B8</text>
<text x="57.2" y="63.2">A8</text>
<text x="37.8" y="72.4" transform="rotate(-90 37.8 72.4)">S1</text>
<text x="45.5" y="72.4" transform="rotate(-90 45.5 72.4)">A1</text>
<text x="177.1" y="74.7">3</text>
<text x="207.6" y="74.7">6</text>
<text x="177.1" y="82.3">5</text>
<text x="207.6" y="82.3">2</text>
<text x="207.6" y="92.5">4</text>
<text x="207.6" y="97.5">1</text>
<text x="177.1" y="112.8">3</text>
<text x="207.6" y="112.8">6</text>
<text x="51.4" y="125.5">6</text>
<text x="84.4" y="125.5">1</text>
<text x="177.1" y="120.4">5</text>
<text x="207.6" y="120.4">2</text>
<text x="51.4" y="130.6">4</text>
<text x="84.4" y="130.6">5</text>
<text x="207.6" y="130.6">4</text>
<text x="51.4" y="135.6">2</text>
<text x="84.4" y="135.6">3</text>
<text x="207.6" y="135.6">1</text>
</g>
<g font-size="1.8" fill="#0000c2">
<text x="221.7" y="38">VOUT =</text>
<text x="221.7" y="40">=</text>
<text x="224.4" y="40">0.768</text>
<text x="230.3" y="38">0.768</text>
<text x="231" y="40">*</text>
<text x="233.2" y="40">(1</text>
<text x="236.4" y="40">+</text>
<text x="236.9" y="38">*</text>
<text x="239.1" y="38">(1</text>
<text x="239.1" y="40">4.7k/10k)</text>
<text x="242.3" y="38">+</text>
<text x="245" y="38">R1/R2)</text>
<text x="252.7" y="40">1.12V</text>
<text x="221.7" y="76.1">VOUT =</text>
<text x="230.3" y="76.1">0.768</text>
<text x="236.9" y="76.1">*</text>
<text x="239.1" y="76.1">(1</text>
<text x="242.3" y="76.1">+</text>
<text x="245" y="76.1">R1/R2)</text>
<text x="221.7" y="78.1">=</text>
<text x="224.4" y="78.1">0.768</text>
<text x="231" y="78.1">*</text>
<text x="233.2" y="78.1">(1</text>
<text x="236.4" y="78.1">+</text>
<text x="239.1" y="78.1">24k/10k)</text>
<text x="252.1" y="78.1">2.61V</text>
<text x="102.6" y="109.4">ILED</text>
<text x="107.8" y="109.4">=</text>
<text x="110.5" y="109.4">0.200V</text>
<text x="118.2" y="109.4">/</text>
<text x="120.7" y="109.4">5R</text>
<text x="127.1" y="109.4">0.040A</text>
<text x="221.7" y="114.2">VOUT =</text>
<text x="221.7" y="116.2">=</text>
<text x="224.4" y="116.2">0.768</text>
<text x="230.3" y="114.2">0.768</text>
<text x="231" y="116.2">*</text>
<text x="233.2" y="116.2">(1</text>
<text x="236.4" y="116.2">+</text>
<text x="236.9" y="114.2">*</text>
<text x="239.1" y="114.2">(1</text>
<text x="239.1" y="116.2">33k/10k)</text>
<text x="242.3" y="114.2">+</text>
<text x="245" y="114.2">R1/R2)</text>
<text x="252.1" y="116.2">3.3V</text>
</g>
<g font-size="1.8" fill="#0f0f0f">
<text x="104.9" y="45.4">D+</text>
<text x="104.9" y="42.8">D-</text>
<text x="66" y="49.2">D-</text>
<text x="66" y="54.3">D+</text>
</g>
<g font-size="1.4" fill="#006464">
<text x="63.9" y="39.9">R12</text>
<text x="64.2" y="41.4">5.1K</text>
<text x="63.9" y="45.7">R13</text>
<text x="64.2" y="43.9">5.1K</text>
<text x="142.7" y="44" transform="rotate(-90 142.7 44)">R16</text>
<text x="146" y="44" transform="rotate(-90 146 44)">2.2k</text>
<text x="171.9" y="42.7" transform="rotate(-90 171.9 42.7)">R17</text>
<text x="175.2" y="42.7" transform="rotate(-90 175.2 42.7)">10k</text>
<text x="225.3" y="50.3" transform="rotate(-90 225.3 50.3)">R20</text>
<text x="228.6" y="50.3" transform="rotate(-90 228.6 50.3)">4.7k</text>
<text x="225.3" y="58" transform="rotate(-90 225.3 58)">R21</text>
<text x="228.6" y="58" transform="rotate(-90 228.6 58)">10k</text>
<text x="171.9" y="80.8" transform="rotate(-90 171.9 80.8)">R18</text>
<text x="175.2" y="80.8" transform="rotate(-90 175.2 80.8)">10k</text>
<text x="225.3" y="88.4" transform="rotate(-90 225.3 88.4)">R22</text>
<text x="228.6" y="88.4" transform="rotate(-90 228.6 88.4)">24k</text>
<text x="225.3" y="96.1" transform="rotate(-90 225.3 96.1)">R23</text>
<text x="228.6" y="96.1" transform="rotate(-90 228.6 96.1)">10k</text>
<text x="171.9" y="118.9" transform="rotate(-90 171.9 118.9)">R19</text>
<text x="175.2" y="118.9" transform="rotate(-90 175.2 118.9)">10k</text>
<text x="43.7" y="130.3" transform="rotate(-90 43.7 130.3)">R11</text>
<text x="47" y="130.3" transform="rotate(-90 47 130.3)">10k</text>
<text x="225.3" y="126.5" transform="rotate(-90 225.3 126.5)">R24</text>
<text x="228.6" y="126.5" transform="rotate(-90 228.6 126.5)">33k</text>
<text x="225.3" y="134.2" transform="rotate(-90 225.3 134.2)">R25</text>
<text x="228.6" y="134.2" transform="rotate(-90 228.6 134.2)">10k</text>
<text x="94.5" y="144.3" transform="rotate(-90 94.5 144.3)">R14</text>
<text x="97.8" y="144.1" transform="rotate(-90 97.8 144.1)">10R</text>
<text x="99.5" y="144.3" transform="rotate(-90 99.5 144.3)">R15</text>
<text x="102.8" y="144.1" transform="rotate(-90 102.8 144.1)">10R</text>
</g>
</svg>
